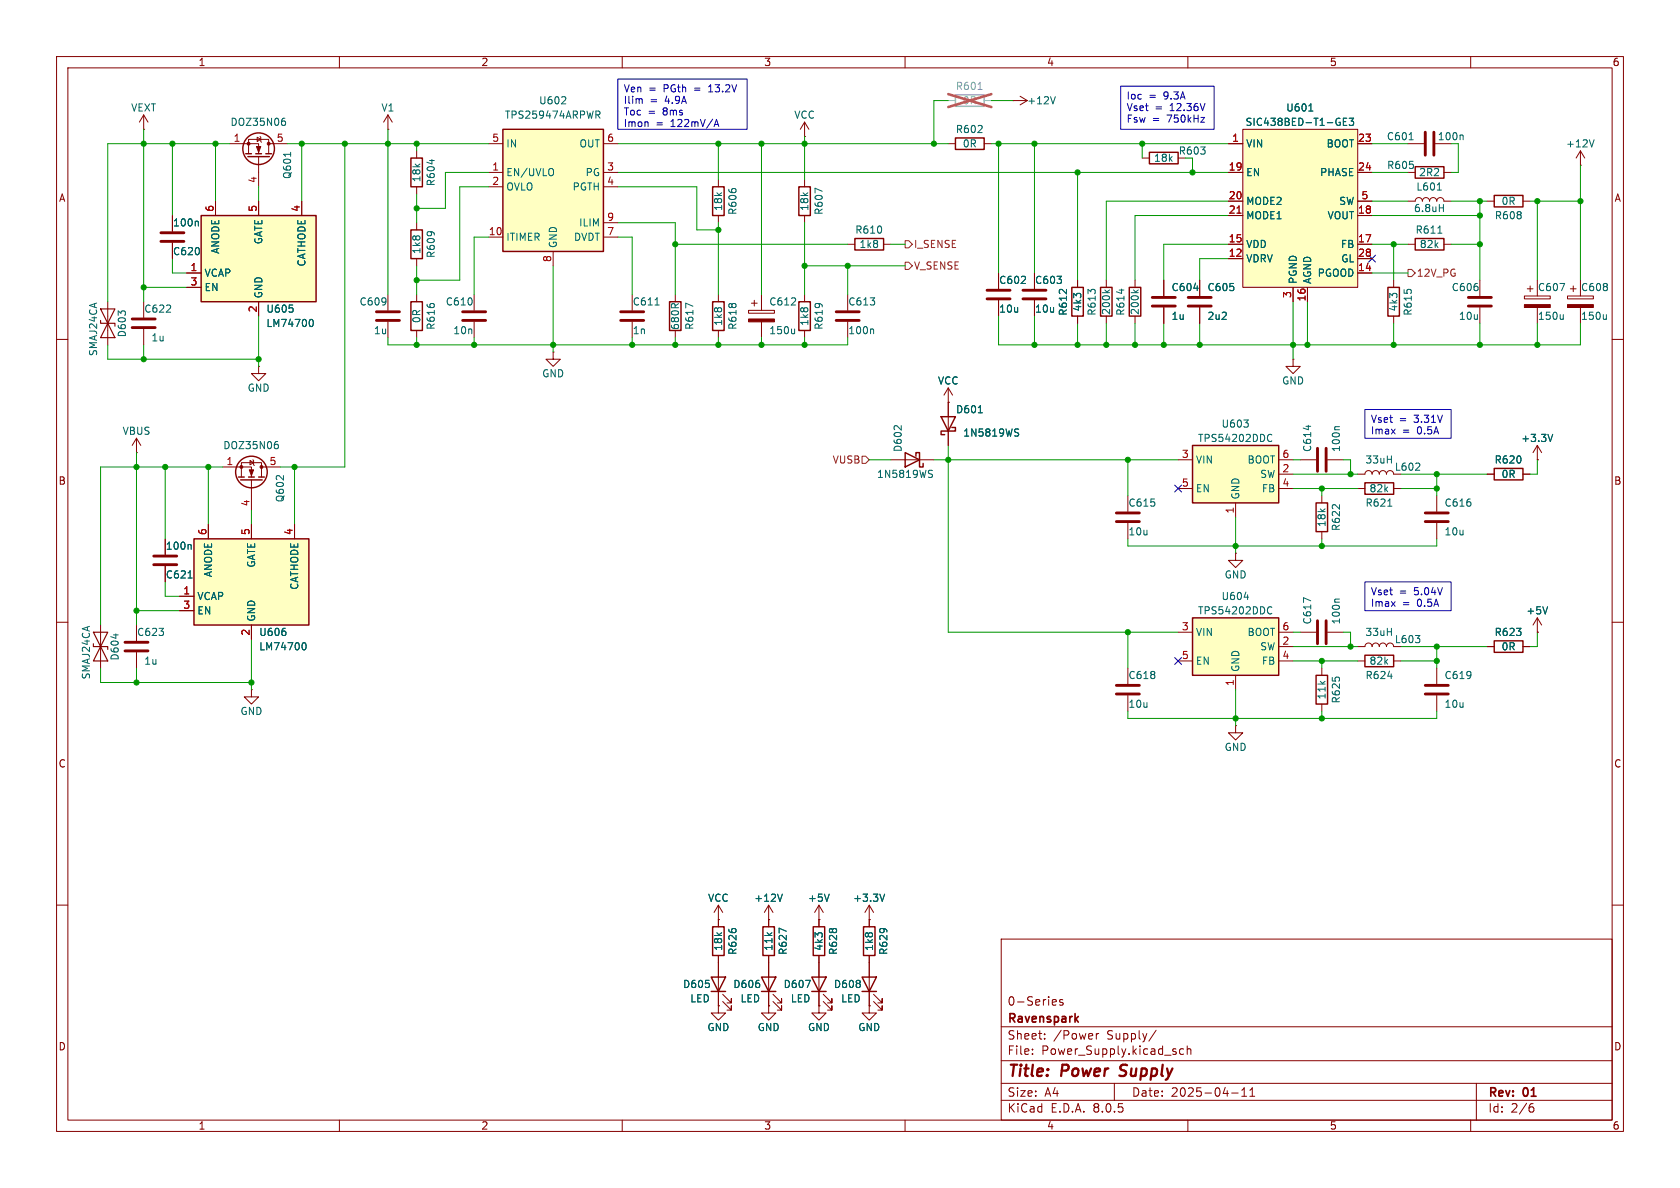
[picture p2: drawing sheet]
<svg xmlns="http://www.w3.org/2000/svg" width="297mm" height="210mm" viewBox="0 0 297 210" stroke-linecap="round" stroke-linejoin="round" font-family="sans-serif">
<g fill="none" stroke="#840000" stroke-width=".18">
<path d="M10 10h277v190h-277zM12 12h273v186h-273zM60 10v2M110 10v2M160 10v2M210 10v2M260 10v2M40.6 25.4h5.1v1.8M43.9 27.2v-2.6h3.6v2.6M45.5 24.3l.6 .3-.6 .4zM45.7 27.7v5.3M46 24.1l.1 .2v.7l.1 .1"/>
<path d="M47.5 25.4h3.3M10 60h2M285 60h2M167.6 71.1h.1M167.6 68.6l-.7 1.3M167.6 68.6v10.1M167.6 68.6l.8 1.3M10 110h2M285 110h2M10 160h2M285 160h2M177 166h108v32h-108z"/>
<path d="M186.2 176.7l.5 .1v.3l-.7 .1M186.7 177.6l-.5 .1M187.9 176.8l-.4-.1-.2 .2 .1 .2 .5 .2v.3h-.6M60 198v2M110 198v2M160 198v2M177 194.5h108M177 191.5h108M177 187.5h108M177 181.5h108M182.5 186.3v.1M182.5 185.5v.1"/>
<path d="M184.7 183.6v.1M184.7 182.8v.1M193.8 182.7v1M194.2 182.7l-.2 .1-.2 .2M197 191.5v3M204.4 182.1l-1.3 2M209.2 185.5l-.4-.1-.3 .3v.4l.2 .2h.5M209.9 185.5l.2-.1 .4 .1v.9M209.9 184.9v1.5M210 198v2M217.7 193.2h1.2M219.5 193.8h.9"/>
<path d="M219.5 192.7l.5-.4v1.5M221 193.8h.8M221 192.7l.4-.4v1.5M260 198v2M261 191.5v6.5M270.6 195.7h.3l.3 .3-.1 .5-.5 .1M271 195.1l-.4 .1"/>
</g>
<path d="M197.9 190.1l.3 .1M198.2 188.4l-.1 .4v.2" fill="none" stroke="#840000" stroke-width=".4"/>
<path d="M190.6 179.7l-.5 .6M190.2 180.1l.4 .6" fill="none" stroke="#840000" stroke-width=".3"/>
<g fill="none" stroke="#840000" stroke-width=".25">
<path d="M43.4 27.2h1M43.8 27.7h3.8M45.2 27.2h1M47 27.2h1M166.4 73.7h2.5l-1.3 2.5zM168.3 75.6h.6v.6h-2.5v.6h.6"/>
<circle cx="45.7" cy="26.3" r="2.79"/>
</g>
<path d="M50 21.4h.2l.3 .2-.1 .4-.4 .2M50.1 20.9h.3M51.4 26.9v.7M173 73h.7M179.6 76.4l.4 .2 .1 .3-.3 .2h-.3M179.6 75.8l.5 .1" fill="none" stroke="#006464" stroke-width=".18"/>
<g fill="#840000" stroke="#840000" stroke-width=".18">
<path d="M45.3 25.9h.8l-.4 1z"/>
<circle cx="43.9" cy="25.4" r=".25"/>
<circle cx="47.5" cy="25.4" r=".25"/>
</g>
<path d="M35.6 38.1h20.3v15.2h-20.3z" fill="#ffffc2"/>
<path d="M35.6 38.1h20.3v15.2h-20.3z" fill="none" stroke="#840000" stroke-width=".25"/>
<path d="M30.5 38.1v2.8M38.1 35.6v2.5M45.7 35.6v2.5M53.3 35.6v2.5M30.5 42.9v2.8M33 48.3h2.6M33 50.8h2.6M45.7 53.3v2.6M199.4 118.1v2.8M199.4 122.9v2.8" fill="none" stroke="#840000" stroke-width=".18"/>
<path d="M34.9 39.1l.2 .2v.6M51.8 54.5v.6M54.8 56.5h.2a.68 .68 0 0 1 .4 .6 .68 .68 0 0 1-.4 .6h-.2" fill="none" stroke="#006464" stroke-width=".18"/>
<path d="M28.4 42.7h4.1M28.4 41.1h4.1M197.4 122.7h4M197.4 121.2h4" fill="none" stroke="#840000" stroke-width=".51"/>
<path d="M210.8 109.2h15.3v10.2h-15.3z" fill="#ffffc2"/>
<path d="M126 33h2v5.1h-2zM141.2 33h2.1v5.1h-2.1zM203.2 26.9h5.1v2.1h-5.1zM250.2 29.5h5.1v2h-5.1zM126 53.3h2v5.1h-2zM141.2 53.3h2.1v5.1h-2.1zM151.1 42.2h5.1v2h-5.1zM210.8 109.2h15.3v10.2h-15.3z" fill="none" stroke="#840000" stroke-width=".25"/>
<g fill="none" stroke="#840000" stroke-width=".18">
<path d="M127 31.8v1.2M127 38.1v1.3M142.2 24.1h.1M142.2 21.6l-.7 1.3M142.2 21.6v2.5M142.2 31.8v1.2M142.2 38.1v1.3M142.2 21.6l.8 1.3M201.9 27.9h1.3M248.9 30.5h1.3M248.9 25.4h2.8M255.3 30.5h1.2"/>
<path d="M19 53.3v7.7M25.4 53.3v2.8M25.4 58.2v2.8M68.6 52.1v2.8M68.6 56.9v2.8M127 52.1v1.2M127 58.4v1.3M132.3 54.9h4.6v.5h-4.6zM132.8 53.6h1.1M133.3 53.1v1M134.6 52.1v2.8M134.6 56.9v2.8"/>
<path d="M142.2 52.1v1.2M142.2 58.4v1.3M149.9 43.2h1.2M149.9 52.1v2.8M149.9 56.9v2.8M156.2 43.2h1.3M24.1 77.5l-.7 1.2M24.1 77.5v2.5M24.1 77.5l.8 1.2M45.7 64.8v1.2h1.3l-1.3 1.3-1.3-1.3h1.3M45.7 64.8h.1M97.8 62.2v1.3h1.3l-1.3 1.3-1.3-1.3h1.3"/>
<path d="M97.8 62.2h.1M228.6 63.5v1.3h1.3l-1.3 1.2-1.3-1.2h1.3M228.6 63.5h.1M24.1 80h.1M199.4 87.6v2.8M199.4 92.5v2.8M218.4 97.8v1.3h1.3l-1.3 1.2-1.2-1.2h1.2M218.4 97.8h.1M208.3 111.8h2.5M208.3 116.8h2.5M218.4 119.4v2.5M226.1 114.3h2.5"/>
<path d="M226.1 111.8h2.5M226.1 116.8h2.5M44.4 121.9v1.3h1.3l-1.3 1.3-1.2-1.3h1.2M44.4 121.9h.1M218.4 128.3v1.2h1.3l-1.3 1.3-1.2-1.3h1.2M218.4 128.3h.1"/>
</g>
<path d="M145.4 33.8l-1.3-.5v.8M249.1 24.7h.7M258.5 23.9l.2 .1v.7M140.5 58.2v.8M140.5 58.9l-.2 .1M154.3 58.2l.1 .1v.7M220 105.6h.7M224.3 107.3h.3l.3 .1M224.9 108.4l-.3 .1h-.3" fill="none" stroke="#006464" stroke-width=".18"/>
<path d="M252 23.4v4M253.5 23.4v4M23.4 57.9h4M23.4 56.4h4M66.5 55.1h4.1M66.5 56.6h4.1M147.8 55.1h4.1M147.8 56.6h4.1M197.4 92.2h4M197.4 90.7h4" fill="none" stroke="#840000" stroke-width=".51"/>
<path d="M17.8 54.6h2.5l-1.3 2.6zM17.8 56.6v.6h2.5v.5M19 57.2l1.3 2.5h-2.5z" fill="none" stroke="#840000" stroke-width=".2"/>
<path d="M168.9 16.8h5.1v2h-5.1z" fill="none" stroke="#a1a1a1" stroke-width=".25"/>
<path d="M167.6 17.8h1.3M174 17.8h1.3" fill="none" stroke="#a1a1a1" stroke-width=".18"/>
<path d="M172.9 15.8h.7" fill="none" stroke="#989898" stroke-width=".18"/>
<path d="M167.6 16.6l7.7 2.3M175.3 16.6l-7.7 2.3" fill="none" stroke="#e65255" stroke-width=".46"/>
<path d="M132.3 56.4h4.6v.5h-4.6z" fill="#840000" stroke="#840000" stroke-width=".18"/>
<path d="M210.8 78.7h15.3v10.2h-15.3z" fill="#ffffc2"/>
<g fill="none" stroke="#840000" stroke-width=".25">
<path d="M168.9 24.4h5.1v2h-5.1zM210.8 78.7h15.3v10.2h-15.3zM42.2 84.3h1M42.5 84.8h3.9M43.9 84.3h1.1M45.7 84.3h1M241.3 115.8h5.1v2.1h-5.1zM126 163.8h2v5.1h-2zM134.9 163.8h2v5.1h-2z"/>
<circle cx="44.4" cy="83.4" r="2.79"/>
</g>
<g fill="none" stroke="#840000" stroke-width=".18">
<path d="M179.1 17.8h.1M179.1 17.8h2.5M180.3 17l1.3 .8M181.6 17.8l-1.3 .7M167.6 25.4h1.3M174 25.4h1.3M182.9 48.3v2.8M182.9 53.1v2.8M39.4 82.6h5v1.7M42.7 84.3v-2.5h3.5v2.5M44.2 81.4l.6 .4-.6 .4zM44.4 84.8v5.4"/>
<path d="M44.7 81.3l.1 .1v.8l.2 .1M46.2 82.6h3.3M208.3 81.3h2.5M208.3 86.4h2.5M218.4 88.9v2.5M226.1 83.8h2.5M226.1 81.3h2.5M226.1 86.4h2.5M17.8 110.5v7.6M24.1 110.5v2.8M24.1 115.3v2.8M229.9 111.8h2.8"/>
<path d="M234.7 111.8h2.8M240 114.3h1.3a.64 .64 0 0 1 .6-.6 .64 .64 0 0 1 .7 .6 .64 .64 0 0 1 .6-.6 .64 .64 0 0 1 .6 .6 .64 .64 0 0 1 .7-.6 .64 .64 0 0 1 .6 .6 .64 .64 0 0 1 .6-.6 .64 .64 0 0 1 .7 .6M240 116.8h1.3M246.4 116.8h1.2M127 177.8v1.3h1.3l-1.3 1.2-1.3-1.2h1.3M127 177.8h.1M127 162.6v1.2M127 168.9v1.3M135.9 162.6v1.2M135.9 168.9v1.3"/>
</g>
<g fill="none" stroke="#006464" stroke-width=".18">
<path d="M186.6 17.1l-.5 1.3M48.7 78.5h.3l.2 .3v.4l-.5 .1M48.9 78h.2M219.9 74.2h.8l-.4 .5M220.6 74.8v.6M224.3 76.8h.3l.3 .1M224.9 77.9l-.3 .1h-.3M20.5 112.1v.7M231.7 106.2l-1.3-.5v.8M236.8 105.9h-.7l-.1 .2M245.3 119.5h.8M250.2 112.3h.8l-.4 .5"/>
<path d="M250.9 112.9v.6M139 164.6l-1.3-.5v.8"/>
</g>
<g fill="#840000" stroke="#840000" stroke-width=".18">
<path d="M44.1 83.1h.7l-.4 1z"/>
<circle cx="42.7" cy="82.5" r=".25"/>
<circle cx="46.2" cy="82.5" r=".25"/>
</g>
<path d="M180.8 52.8h4.1M180.8 51.3h4.1M22.1 115.1h4.1M22.1 113.5h4.1M232.9 109.7v4.1M234.4 109.7v4.1" fill="none" stroke="#840000" stroke-width=".51"/>
<path d="M16.5 111.8h2.5l-1.2 2.5zM16.5 113.8v.5h2.5v.5M17.8 114.3l1.2 2.5h-2.5z" fill="none" stroke="#840000" stroke-width=".2"/>
<path d="M219.7 22.9h20.3v27.9h-20.3z" fill="#ffffc2"/>
<g fill="none" stroke="#840000" stroke-width=".18">
<path d="M217.2 25.4h2.5M217.2 38.1h2.5M217.2 30.5h2.5M217.2 35.6h2.5M219.7 22.9h20.3v27.9h-20.3zM240 25.4h2.6M240 38.1h2.6M240 30.5h2.6M240 35.6h2.6M176.5 48.3v2.8M176.5 53.1v2.8M190.5 49.5v1.3"/>
<path d="M190.5 55.9v1.3M195.6 49.5v1.3M195.6 55.9v1.3M200.7 49.5v1.3M200.7 55.9v1.3M205.7 49.5v2.8M205.7 54.4v2.8M212.1 49.5v2.8M212.1 54.4v2.8M217.2 45.7h2.5M217.2 43.2h2.5M228.6 50.8v2.5"/>
<path d="M231.1 50.8v2.5M240 45.7h2.6M240 48.3h2.6M240 43.2h2.6M233.7 118.1v1.3M254 118.1v2.8M262.9 114.3h1.3M269.2 114.3h1.3M271.8 111.8h.1M271.8 109.2l-.8 1.3M271.8 109.2v2.6M271.8 109.2l.7 1.3"/>
<path d="M233.7 124.5v1.2M254 122.9v2.8M127 162.6h.1M127 160l-.8 1.3M127 160v2.6M127 170.2v7.6M127 160l.8 1.3M127.8 177l1.5 1.6v-.8v.8h-.8M127.8 175.8l1.5 1.5v-.8v.8h-.8M135.9 177.8v1.3h1.3l-1.3 1.2-1.3-1.2h1.3M135.9 177.8h.1M135.9 162.6h.1"/>
<path d="M135.9 160l-.8 1.3M135.9 160v2.6M135.9 170.2v7.6M135.9 160l.8 1.3M136.7 177l1.5 1.6v-.8v.8h-.8M136.7 175.8l1.5 1.5v-.8v.8h-.8"/>
</g>
<path d="M218.7 37.7h.7" fill="none" stroke="#a90000" stroke-width=".18"/>
<path d="M231.4 19.6h.7M237.5 21.5h.4M238.1 20.9h-.6v1.3h.6M238.5 20.9h.8l-.4 .5 .3 .1v.5l-.1 .2-.6-.2M195.3 51.3l.5 .4M196.2 51.3l-.5 .3M198.3 51.1v.8M200.4 51.3l.5 .4M201.2 51.3l-.4 .3M211.1 51h.7M273.6 107.3l-.4 1.2M138.3 158.1l-.4 1.2" fill="none" stroke="#006464" stroke-width=".18"/>
<path d="M189.5 50.8h2v5.1h-2zM194.6 50.8h2v5.1h-2zM199.6 50.8h2.1v5.1h-2.1zM232.7 119.4h2v5.1h-2zM264.2 113.3h5v2h-5zM125.7 172.7h2.6l-1.3 2.6zM125.7 175.3h2.6M134.6 172.7h2.6l-1.3 2.6zM134.6 175.3h2.6" fill="none" stroke="#840000" stroke-width=".25"/>
<path d="M174.5 52.8h4.1M174.5 51.3h4.1M203.7 54.1h4.1M203.7 52.6h4.1M210.1 54.1h4M210.1 52.6h4M252 122.7h4M252 121.2h4" fill="none" stroke="#840000" stroke-width=".51"/>
<path d="M34.3 95.3h20.3v15.2h-20.3z" fill="#ffffc2"/>
<g fill="none" stroke="#840000" stroke-width=".25">
<path d="M72.6 27.9h2.1v5.1h-2.1zM264.2 34.5h5v2.1h-5zM72.6 40.6h2.1v5.1h-2.1zM72.6 53.3h2.1v5.1h-2.1zM118.4 53.3h2v5.1h-2zM250.2 42.2h5.1v2h-5.1zM34.3 95.3h20.3v15.2h-20.3zM160 80l2.6 1.3-2.6 1.3zM161.9 80.6v-.6h.7v2.6h.6v-.7M232.7 88.9h2v5.1h-2zM241.3 85.3h5.1v2.1h-5.1zM264.2 82.8h5v2h-5z"/>
<path d="M143.5 172.7h2.5l-1.2 2.6zM143.5 175.3h2.5M143.8 163.8h2v5.1h-2zM152.4 172.7h2.5l-1.2 2.6zM152.4 175.3h2.5M152.7 163.8h2v5.1h-2z"/>
</g>
<g fill="none" stroke="#840000" stroke-width=".18">
<path d="M68.6 22.9h.1M68.6 20.3l-.8 1.3M68.6 20.3v2.6M68.6 20.3l.7 1.3M73.7 26.7v1.2M73.7 33v1.3M73.7 39.4v1.2M248.9 35.6h1.3a.64 .64 0 0 1 .6-.7 .64 .64 0 0 1 .7 .7 .64 .64 0 0 1 .6-.7 .64 .64 0 0 1 .6 .7 .64 .64 0 0 1 .7-.7 .64 .64 0 0 1 .6 .7 .64 .64 0 0 1 .6-.7 .64 .64 0 0 1 .7 .7h1.2M262.9 35.6h1.3M269.2 35.6h1.3M279.4 29.2h.1M279.4 26.7v2.5"/>
<path d="M279.4 26.7l-.8 1.2M279.4 26.7l.8 1.2M73.7 45.7v1.3M73.7 52.1v1.2M73.7 58.4v1.3M83.8 52.1v2.8M83.8 56.9v2.8M111.8 52.1v2.8M111.8 56.9v2.8M119.4 52.1v1.2M119.4 58.4v1.3M248.9 43.2h1.3"/>
<path d="M255.3 43.2h1.2M261.6 49.5v2.8M261.6 54.4v2.8M269.5 52.3h4.6v.5h-4.6zM270 51.1h1M270.5 50.5v1.1M271.8 49.5v2.8M271.8 54.4v2.8M277.1 52.3h4.6v.5h-4.6zM277.6 51.1h1M278.1 50.5v1.1M279.4 49.5v2.8"/>
<path d="M279.4 54.4v2.8M271.8 78.7v2.6M271.8 78.7l-.8 1.3M271.8 78.7l.7 1.3M29.2 95.3v2.7M36.8 92.7v2.6M44.4 92.7v2.6M52.1 92.7v2.6M157.5 81.3h7.6M229.9 81.3h2.8M233.7 87.6v1.3M233.7 94v1.3"/>
<path d="M234.7 81.3h2.8M240 83.8h1.3a.64 .64 0 0 1 .6-.6 .64 .64 0 0 1 .7 .6 .64 .64 0 0 1 .6-.6 .64 .64 0 0 1 .6 .6 .64 .64 0 0 1 .7-.6 .64 .64 0 0 1 .6 .6 .64 .64 0 0 1 .6-.6 .64 .64 0 0 1 .7 .6M240 86.4h1.3M246.4 86.4h1.2M254 87.6v2.8M254 92.5v2.8M262.9 83.8h1.3M269.2 83.8h1.3M271.8 81.3h.1M29.2 100.1v2.8M31.7 105.4h2.6M31.7 108h2.6"/>
<path d="M44.4 110.5v2.5M144.8 177.8v1.3h1.2l-1.2 1.2-1.3-1.2h1.3M144.8 177.8h.1M144.8 162.6h.1M144.8 160v3.8M144.8 168.9v8.9M144.8 160l-.8 1.3M144.8 160l.7 1.3M145.5 177l1.6 1.6v-.8v.8h-.8M145.5 175.8l1.6 1.5v-.8v.8h-.8M153.7 162.6h.1M153.7 177.8v1.3h1.2l-1.2 1.2-1.3-1.2h1.3"/>
<path d="M153.7 177.8h.1M153.7 160v3.8M153.7 168.9v8.9M153.7 160l-.8 1.3M153.7 160l.7 1.3M154.4 177l1.6 1.6v-.8v.8h-.8M154.4 175.8l1.6 1.5v-.8v.8h-.8"/>
</g>
<g fill="none" stroke="#006464" stroke-width=".18">
<path d="M76.4 28.2v.8M254.1 33.6h.7M254.5 36.7h.7M255.2 36.1v1.3M281.8 24.7l-.4 1.3M115.8 53.9h.7M122.5 54.1l-1.3-.5v.8M254.2 41.2h.7M275.8 50.1h.8l-.5 1.3M276.4 55.6v.9M276.4 56.3l-.2 .2M284 55.6v.9"/>
<path d="M284 56.3l-.2 .2M231.3 75.2v.8M236.8 75.4h-.7l-.1 .2M274.5 76.8l-.4 1.2M33.6 96.3l.2 .1v.7M164.4 83.1l.4 .1M164.4 83.7l.3 .2 .1 .3-.2 .2h-.3M245.3 89.5h.8M250.2 83.1h.8M250.9 82v.4M33.3 102.2h.7M50.5 111.7v.5"/>
<path d="M53.6 113.7l.1-.1a.68 .68 0 0 1 .4 .6 .68 .68 0 0 1-.4 .7l-.1-.1M146.6 158.1l-.4 1.2M156.4 158.1l-.4 1.2M142.4 173.3h.9l-.6 1.3"/>
</g>
<path d="M81.8 55.1h4.1M81.8 56.6h4.1M109.7 55.1h4.1M109.7 56.6h4.1M259.6 54.1h4.1M259.6 52.6h4.1M232.9 79.2v4.1M234.4 79.2v4.1M27.2 99.8h4M27.2 98.3h4M252 92.2h4M252 90.7h4" fill="none" stroke="#840000" stroke-width=".51"/>
<g fill="#840000" stroke="#840000" stroke-width=".18">
<path d="M269.5 53.8h4.6v.6h-4.6z"/>
<path d="M277.1 53.8h4.6v.6h-4.6z"/>
</g>
<path d="M88.9 22.9h17.8v21.6h-17.8z" fill="#ffffc2"/>
<path d="M88.9 22.9h17.8v21.6h-17.8zM245.4 50.8h2v5.1h-2z" fill="none" stroke="#840000" stroke-width=".25"/>
<g fill="none" stroke="#840000" stroke-width=".18">
<path d="M25.4 22.9h.1M25.4 20.3l-.8 1.3M25.4 20.3v2.6M25.4 20.3l.8 1.3M30.5 38.1v2.8M38.1 35.6v2.5M45.7 35.6v2.5M53.3 35.6v2.5M86.4 30.5h2.5M86.4 33h2.5M86.4 25.4h2.5M106.7 30.5h2.5"/>
<path d="M106.7 33h2.5M106.7 25.4h2.5M106.7 39.4h2.5M217.2 30.5h2.5M217.2 25.4h2.5M217.2 38.1h2.5M217.2 35.6h2.5M240 30.5h2.6M240 25.4h2.6M240 38.1h2.6M240 35.6h2.6M30.5 42.9v2.8"/>
<path d="M33 48.3h2.6M33 50.8h2.6M45.7 53.3v2.6M86.4 41.9h2.5M97.8 44.5v2.5M106.7 41.9h2.5M176.5 48.3v2.8M176.5 53.1v2.8M182.9 48.3v2.8M182.9 53.1v2.8M190.5 49.5v1.3M190.5 55.9v1.3"/>
<path d="M205.7 49.5v2.8M205.7 54.4v2.8M212.1 49.5v2.8M212.1 54.4v2.8M217.2 45.7h2.5M217.2 43.2h2.5M228.6 50.8v2.5M231.1 50.8v2.5M240 45.7h2.6M240 48.3h2.6M240 43.2h2.6M246.4 49.5v1.3"/>
<path d="M246.4 55.9v1.3M167.6 71.1h.1M167.6 71.1v2.6M167.6 76.2v2.5M29.2 95.3v2.7M36.8 92.7v2.6M44.4 92.7v2.6M52.1 92.7v2.6M262.9 83.8h1.3M269.2 83.8h1.3M271.8 81.3h.1M29.2 100.1v2.8"/>
<path d="M31.7 105.4h2.6M31.7 108h2.6M44.4 110.5v2.5M262.9 114.3h1.3M269.2 114.3h1.3M271.8 111.8h.1M127 177.8h.1M127 162.6h.1M127 162.6v1.2M127 168.9v3.8M127 175.3v2.5M135.9 177.8h.1"/>
<path d="M135.9 162.6h.1M135.9 162.6v1.2M135.9 168.9v3.8M135.9 175.3v2.5M144.8 177.8h.1M144.8 162.6h.1M144.8 162.6v1.2M144.8 168.9v3.8M144.8 175.3v2.5M153.7 162.6h.1M153.7 177.8h.1M153.7 162.6v1.2"/>
<path d="M153.7 168.9v3.8M153.7 175.3v2.5"/>
</g>
<g fill="none" stroke="#006464" stroke-width=".18">
<path d="M99.2 18.4h.8M100 17.2v.4M105.3 19.6h.5l.3 .3-.1 .3-.7 .1M231.4 19.6h.7M34.9 39.1l.2 .2v.6M97.7 29.9a.9 .9 0 0 1 0 1.1M105.7 20.3l.4 .6M237.5 21.5h.4M238.1 20.9h-.6v1.3h.6M238.5 20.9h.8l-.4 .5 .3 .1v.5l-.1 .2-.6-.2M51.8 54.5v.6M54.8 56.5h.2a.68 .68 0 0 1 .4 .6 .68 .68 0 0 1-.4 .6h-.2"/>
<path d="M211.1 51h.7M173 73h.7M179.6 76.4l.4 .2 .1 .3-.3 .2h-.3M179.6 75.8l.5 .1M274.5 76.8l-.4 1.2M33.6 96.3l.2 .1v.7M33.3 102.2h.7M50.5 111.7v.5M53.6 113.7l.1-.1a.68 .68 0 0 1 .4 .6 .68 .68 0 0 1-.4 .7l-.1-.1M273.6 107.3l-.4 1.2M138.3 158.1l-.4 1.2M146.6 158.1l-.4 1.2"/>
<path d="M156.4 158.1l-.4 1.2M139 164.6l-1.3-.5v.8M142.4 173.3h.9l-.6 1.3"/>
</g>
<path d="M160 42.5h.7l.6 .7-.6 .6h-.7zM160 46.4h.7l.6 .6-.6 .6h-.7zM248.9 47.6h.7l.6 .7-.6 .6h-.7zM152.4 80.6h.6l.7 .7-.7 .6h-.6z" fill="none" stroke="#725600" stroke-width=".18"/>
<path d="M109.2 14h22.9v8.9h-22.9zM113.4 17.4l.1 .2v.7M125.3 16.2h.7M125.4 15.3h-.1M198.1 15.2h16.5v7.7h-16.5zM126.2 22.4l.5-1.3 .4 1.3M126.4 22h.6M241.3 72.4h15.2v5.1h-15.2zM241.3 102.9h15.2v5.1h-15.2z" fill="none" stroke="#0000c2" stroke-width=".18"/>
<g fill="none" stroke="#009600" stroke-width=".18">
<path d="M167.6 17.8h-2.5v7.6M175.3 17.8h3.8M25.4 22.9v30.4M30.5 25.4v12.7M38.1 25.4v10.2M40.6 25.4h-21.6v27.9M45.7 33v2.6M50.8 25.4h35.6M53.3 25.4v10.2M61 25.4v57.2h-11.5M68.6 22.9v29.2M73.7 25.4v1.3"/>
<path d="M73.7 34.3v5.1M86.4 30.5h-7.7v6.3h-5M86.4 33h-5.1v16.5h-7.6M109.2 30.5h108M109.2 25.4h58.4M109.2 39.4h10.2v12.7M109.2 33h14v7.6h3.8M127 25.4v6.4M127 39.4v12.7M134.6 25.4v26.7M142.2 24.1v7.7M142.2 39.4v12.7"/>
<path d="M175.3 25.4h41.9M176.5 25.4v22.9M182.9 25.4v22.9M190.5 30.5v19M201.9 25.4v2.5M210.8 27.9v2.6M217.2 35.6h-21.6v13.9M217.2 38.1h-16.5v11.4M242.6 30.5h6.3M242.6 35.6h6.3M242.6 25.4h6.3M242.6 38.1h19"/>
<path d="M256.5 35.6h6.4M257.8 25.4v5.1h-1.3M261.6 35.6v13.9M270.5 35.6h8.9M271.8 35.6v13.9M279.4 29.2v20.3M25.4 50.8h7.6M30.5 45.7v2.6h2.5M45.7 55.9v8.9M68.6 59.7v1.3h81.3v-1.3M73.7 47v5.1M73.7 59.7v1.3"/>
<path d="M83.8 59.7v1.3M86.4 41.9h-2.6v10.2M97.8 47v15.2M109.2 41.9h2.6v10.2M111.8 59.7v1.3M119.4 43.2h30.5M119.4 59.7v1.3M127 59.7v1.3M134.6 59.7v1.3M142.2 59.7v1.3M142.2 47h17.8M149.9 47v5.1"/>
<path d="M157.5 43.2h2.5M176.5 55.9v5.1h102.9v-3.8M182.9 55.9v5.1M190.5 57.2v3.8M195.6 57.2v3.8M200.7 57.2v3.8M205.7 57.2v3.8M212.1 57.2v3.8M217.2 43.2h-11.5v6.3M217.2 45.7h-5.1v3.8M228.6 53.3v10.2M231.1 53.3v7.7"/>
<path d="M242.6 43.2h6.3M242.6 48.3h6.3M246.4 43.2v6.3M246.4 57.2v3.8M256.5 43.2h5.1M261.6 57.2v3.8M271.8 57.2v3.8M19 61v2.5h26.7M25.4 61v2.5M167.6 78.7v33.1h40.7M24.1 80v30.5M29.2 82.6v12.7"/>
<path d="M36.8 82.6v10.1M39.4 82.6h-21.6v27.9M44.4 90.2v2.5M52.1 82.6v10.1M153.7 81.3h3.8M165.1 81.3h43.2M199.4 81.3v6.3M199.4 95.3v1.2h54.6v-1.2M218.4 91.4v6.4M228.6 81.3h1.3M228.6 86.4h11.4M228.6 83.8h11.4"/>
<path d="M233.7 86.4v1.2M233.7 95.3v1.2M237.5 81.3h1.3v2.5M247.6 86.4h6.4M247.6 83.8h15.3M254 83.8v3.8M271.8 81.3v2.5h-1.3M17.8 118.1v2.6h26.6M24.1 118.1v2.6M24.1 108h7.6M29.2 102.9v2.5h2.5M44.4 113v8.9"/>
<path d="M199.4 111.8v6.3M228.6 111.8h1.3M228.6 116.8h11.4M228.6 114.3h11.4M233.7 116.8v1.3M237.5 111.8h1.3v2.5M247.6 116.8h6.4M247.6 114.3h15.3M254 114.3v3.8M271.8 111.8v2.5h-1.3M199.4 125.7v1.3h54.6v-1.3M218.4 121.9v6.4"/>
<path d="M233.7 125.7v1.3"/>
</g>
<path d="M242 45.1l1.2 1.2M243.2 45.1l-1.2 1.2M207.7 85.8l1.2 1.2M208.9 85.8l-1.2 1.2M207.7 116.2l1.2 1.2M208.9 116.2l-1.2 1.2" fill="none" stroke="#000084" stroke-width=".18"/>
<path d="M218.7 37.7h.7" fill="none" stroke="#a90000" stroke-width=".18"/>
<g fill="#009600" stroke="#009600" stroke-width=".18">
<circle cx="199.4" cy="81.3" r=".46"/>
<circle cx="218.4" cy="96.5" r=".46"/>
<circle cx="199.4" cy="111.8" r=".46"/>
<circle cx="228.6" cy="61" r=".46"/>
<circle cx="218.4" cy="127" r=".46"/>
<circle cx="212.1" cy="61" r=".46"/>
<circle cx="238.8" cy="114.3" r=".46"/>
<circle cx="233.7" cy="127" r=".46"/>
<circle cx="233.7" cy="116.8" r=".46"/>
<circle cx="254" cy="116.8" r=".46"/>
<circle cx="254" cy="114.3" r=".46"/>
<circle cx="233.7" cy="96.5" r=".46"/>
<circle cx="261.6" cy="61" r=".46"/>
<circle cx="261.6" cy="43.2" r=".46"/>
<circle cx="261.6" cy="35.6" r=".46"/>
<circle cx="261.6" cy="38.1" r=".46"/>
<circle cx="271.8" cy="35.6" r=".46"/>
<circle cx="271.8" cy="61" r=".46"/>
<circle cx="279.4" cy="35.6" r=".46"/>
<circle cx="167.6" cy="81.3" r=".46"/>
<circle cx="205.7" cy="61" r=".46"/>
<circle cx="200.7" cy="61" r=".46"/>
<circle cx="195.6" cy="61" r=".46"/>
<circle cx="190.5" cy="61" r=".46"/>
<circle cx="182.9" cy="61" r=".46"/>
<circle cx="210.8" cy="30.5" r=".46"/>
<circle cx="190.5" cy="30.5" r=".46"/>
<circle cx="182.9" cy="25.4" r=".46"/>
<circle cx="176.5" cy="25.4" r=".46"/>
<circle cx="165.1" cy="25.4" r=".46"/>
<circle cx="201.9" cy="25.4" r=".46"/>
<circle cx="254" cy="86.4" r=".46"/>
<circle cx="233.7" cy="86.4" r=".46"/>
<circle cx="254" cy="83.8" r=".46"/>
<circle cx="238.8" cy="83.8" r=".46"/>
<circle cx="246.4" cy="61" r=".46"/>
<circle cx="231.1" cy="61" r=".46"/>
<circle cx="246.4" cy="43.2" r=".46"/>
<circle cx="53.3" cy="25.4" r=".46"/>
<circle cx="73.7" cy="25.4" r=".46"/>
<circle cx="73.7" cy="36.8" r=".46"/>
<circle cx="61" cy="25.4" r=".46"/>
<circle cx="68.6" cy="25.4" r=".46"/>
<circle cx="127" cy="61" r=".46"/>
<circle cx="134.6" cy="61" r=".46"/>
<circle cx="142.2" cy="25.4" r=".46"/>
<circle cx="149.9" cy="47" r=".46"/>
<circle cx="142.2" cy="47" r=".46"/>
<circle cx="134.6" cy="25.4" r=".46"/>
<circle cx="142.2" cy="61" r=".46"/>
<circle cx="24.1" cy="82.6" r=".46"/>
<circle cx="36.8" cy="82.6" r=".46"/>
<circle cx="29.2" cy="82.6" r=".46"/>
<circle cx="44.4" cy="120.7" r=".46"/>
<circle cx="52.1" cy="82.6" r=".46"/>
<circle cx="24.1" cy="120.7" r=".46"/>
<circle cx="24.1" cy="108" r=".46"/>
<circle cx="119.4" cy="43.2" r=".46"/>
<circle cx="127" cy="25.4" r=".46"/>
<circle cx="119.4" cy="61" r=".46"/>
<circle cx="127" cy="40.6" r=".46"/>
<circle cx="111.8" cy="61" r=".46"/>
<circle cx="73.7" cy="49.5" r=".46"/>
<circle cx="97.8" cy="61" r=".46"/>
<circle cx="73.7" cy="61" r=".46"/>
<circle cx="83.8" cy="61" r=".46"/>
<circle cx="25.4" cy="25.4" r=".46"/>
<circle cx="30.5" cy="25.4" r=".46"/>
<circle cx="38.1" cy="25.4" r=".46"/>
<circle cx="45.7" cy="63.5" r=".46"/>
<circle cx="25.4" cy="63.5" r=".46"/>
<circle cx="25.4" cy="50.8" r=".46"/>
</g>
<g font-size="2.8" fill="#840000">
<text x="178" y="190.9">Title:</text>
<text x="187.7" y="190.9">Power</text>
<text x="198.8" y="190.9">Supply</text>
</g>
<g font-size="2.1" fill="#840000">
<text x="178" y="178">0-Series</text>
<text x="178" y="184">Sheet:</text>
<text x="178" y="181.2">Ravenspark</text>
<text x="186.2" y="184">/Power</text>
<text x="195.7" y="184">Supply/</text>
<text x="178" y="186.7">File:</text>
<text x="184.1" y="186.7">Power_Supply.kicad_sch</text>
<text x="178" y="196.9">KiCad</text>
<text x="178" y="194.1">Size:</text>
<text x="184.7" y="194.1">A4</text>
<text x="185.7" y="196.9">E.D.A.</text>
<text x="193.3" y="196.9">8.0.5</text>
<text x="200" y="194.1">Date:</text>
<text x="207" y="194.1">2025-04-11</text>
<text x="263" y="194.3">Rev:</text>
<text x="263" y="196.9">Id:</text>
<text x="267.1" y="196.9">2/6</text>
<text x="269.4" y="194.3">01</text>
</g>
<g font-size="1.8" fill="#840000">
<text x="35" y="11.9">1</text>
<text x="85" y="11.9">2</text>
<text x="135" y="11.9">3</text>
<text x="185" y="11.9">4</text>
<text x="235" y="11.9">5</text>
<text x="285" y="11.9">6</text>
<text x="10.3" y="35.9">A</text>
<text x="285.3" y="35.9">A</text>
<text x="10.3" y="85.9">B</text>
<text x="285.3" y="85.9">B</text>
<text x="10.3" y="135.9">C</text>
<text x="285.3" y="135.9">C</text>
<text x="10.3" y="185.9">D</text>
<text x="285.3" y="185.9">D</text>
<text x="35" y="199.9">1</text>
<text x="85" y="199.9">2</text>
<text x="135" y="199.9">3</text>
<text x="185" y="199.9">4</text>
<text x="235" y="199.9">5</text>
<text x="285" y="199.9">6</text>
</g>
<g font-size="1.8" fill="#0000c2">
<text x="110.2" y="16.6">Ven</text>
<text x="114.7" y="16.6">=</text>
<text x="117.4" y="16.6">PGth</text>
<text x="123" y="16.6">=</text>
<text x="125.7" y="16.6">13.2V</text>
<text x="199.1" y="17.9">Ioc</text>
<text x="203.1" y="17.9">=</text>
<text x="205.8" y="17.9">9.3A</text>
<text x="110.2" y="18.7">Ilim</text>
<text x="110.2" y="20.7">Toc</text>
<text x="110.2" y="22.8">Imon</text>
<text x="114.5" y="20.7">=</text>
<text x="114.9" y="18.7">=</text>
<text x="115.9" y="22.8">=</text>
<text x="117.3" y="20.7">8ms</text>
<text x="117.7" y="18.7">4.9A</text>
<text x="118.7" y="22.8">122mV/A</text>
<text x="199.1" y="20">Vset</text>
<text x="199.1" y="22">Fsw</text>
<text x="203.7" y="22">=</text>
<text x="204.2" y="20">=</text>
<text x="206.4" y="22">750kHz</text>
<text x="206.9" y="20">12.36V</text>
<text x="242.3" y="75.1">Vset</text>
<text x="242.3" y="77.1">Imax</text>
<text x="247.4" y="75.1">=</text>
<text x="247.9" y="77.1">=</text>
<text x="250.1" y="75.1">3.31V</text>
<text x="250.6" y="77.1">0.5A</text>
<text x="242.3" y="105.5">Vset</text>
<text x="242.3" y="107.6">Imax</text>
<text x="247.4" y="105.5">=</text>
<text x="247.9" y="107.6">=</text>
<text x="250.1" y="105.5">5.04V</text>
<text x="250.6" y="107.6">0.5A</text>
</g>
<g font-size="1.8" fill="#989898">
<text x="168.9" y="16.1">R601</text>
<text x="170.1" y="18.6">0R</text>
</g>
<g font-size="1.8" fill="#006464">
<text x="23.1" y="19.9">VEXT</text>
<text x="40.6" y="22.5">DOZ35N06</text>
<text x="67.3" y="19.9">V1</text>
<text x="89.2" y="21.2">TPS259474ARPWR</text>
<text x="95.2" y="18.6">U602</text>
<text x="140.3" y="21.2">VCC</text>
<text x="168.9" y="23.7">R602</text>
<text x="181.5" y="18.6">+12V</text>
<text x="220.1" y="22.5">SIC438BED-T1-GE3</text>
<text x="227.3" y="19.9">U601</text>
<text x="89.4" y="26.3">IN</text>
<text x="102.3" y="26.3">OUT</text>
<text x="170.1" y="26.3">0R</text>
<text x="203.9" y="28.8">18k</text>
<text x="220.2" y="26.3">VIN</text>
<text x="234.4" y="26.3">BOOT</text>
<text x="245.1" y="25">C601</text>
<text x="276.8" y="26.3">+12V</text>
<text x="51.7" y="31.7" transform="rotate(-90 51.7 31.7)">Q601</text>
<text x="74.5" y="32.3" transform="rotate(-90 74.5 32.3)">18k</text>
<text x="77.1" y="33" transform="rotate(-90 77.1 33)">R604</text>
<text x="89.4" y="31.3">EN/UVLO</text>
<text x="89.4" y="33.9">OVLO</text>
<text x="101.1" y="33.9">PGTH</text>
<text x="103.4" y="31.3">PG</text>
<text x="220.2" y="31.3">EN</text>
<text x="233.3" y="31.3">PHASE</text>
<text x="245.1" y="30.1">R605</text>
<text x="250.3" y="33.9">L601</text>
<text x="250.8" y="31.3">2R2</text>
<text x="30.5" y="40.2">100n</text>
<text x="102.3" y="40.2">ILIM</text>
<text x="127.9" y="37.4" transform="rotate(-90 127.9 37.4)">18k</text>
<text x="130.4" y="38.1" transform="rotate(-90 130.4 38.1)">R606</text>
<text x="143.1" y="37.4" transform="rotate(-90 143.1 37.4)">18k</text>
<text x="145.6" y="38.1" transform="rotate(-90 145.6 38.1)">R607</text>
<text x="151.1" y="41.5">R610</text>
<text x="220.2" y="36.4">MODE2</text>
<text x="220.2" y="39">MODE1</text>
<text x="234.6" y="39">VOUT</text>
<text x="236.7" y="36.4">SW</text>
<text x="249.9" y="37.7">6.8uH</text>
<text x="250.2" y="41.5">R611</text>
<text x="264.2" y="39">R608</text>
<text x="265.4" y="36.4">0R</text>
<text x="30.5" y="45.3">C620</text>
<text x="39" y="45" transform="rotate(-90 39 45)">ANODE</text>
<text x="46.6" y="43.3" transform="rotate(-90 46.6 43.3)">GATE</text>
<text x="54.2" y="47.2" transform="rotate(-90 54.2 47.2)">CATHODE</text>
<text x="74.5" y="45" transform="rotate(-90 74.5 45)">1k8</text>
<text x="77.1" y="45.7" transform="rotate(-90 77.1 45.7)">R609</text>
<text x="89.4" y="42.8">ITIMER</text>
<text x="98.7" y="43.9" transform="rotate(-90 98.7 43.9)">GND</text>
<text x="101.4" y="42.8">DVDT</text>
<text x="151.8" y="44">1k8</text>
<text x="220.2" y="46.6">VDRV</text>
<text x="220.2" y="44">VDD</text>
<text x="237" y="44">FB</text>
<text x="237" y="46.6">GL</text>
<text x="250.9" y="44">82k</text>
<text x="36.1" y="49.1">VCAP</text>
<text x="36.1" y="51.7">EN</text>
<text x="46.6" y="52.8" transform="rotate(-90 46.6 52.8)">GND</text>
<text x="176.5" y="50.4">C602</text>
<text x="182.9" y="50.4">C603</text>
<text x="207" y="51.7">C604</text>
<text x="213.4" y="51.7">C605</text>
<text x="229.5" y="50.3" transform="rotate(-90 229.5 50.3)">PGND</text>
<text x="232" y="50.3" transform="rotate(-90 232 50.3)">AGND</text>
<text x="232.8" y="49.1">PGOOD</text>
<text x="256.6" y="51.7">C606</text>
<text x="271.8" y="51.7">C607</text>
<text x="279.4" y="51.7">C608</text>
<text x="22.5" y="59.7" transform="rotate(-90 22.5 59.7)">D603</text>
<text x="25.4" y="55.5">C622</text>
<text x="47" y="55.5">U605</text>
<text x="47" y="58">LM74700</text>
<text x="63.5" y="54.2">C609</text>
<text x="66" y="59.3">1u</text>
<text x="74.5" y="57.2" transform="rotate(-90 74.5 57.2)">0R</text>
<text x="77.1" y="58.4" transform="rotate(-90 77.1 58.4)">R616</text>
<text x="78.7" y="54.2">C610</text>
<text x="80" y="59.3">10n</text>
<text x="111.8" y="54.2">C611</text>
<text x="111.8" y="59.3">1n</text>
<text x="120.2" y="58.4" transform="rotate(-90 120.2 58.4)">680R</text>
<text x="122.8" y="58.4" transform="rotate(-90 122.8 58.4)">R617</text>
<text x="127.9" y="57.7" transform="rotate(-90 127.9 57.7)">1k8</text>
<text x="130.4" y="58.4" transform="rotate(-90 130.4 58.4)">R618</text>
<text x="135.9" y="54.2">C612</text>
<text x="135.9" y="59.3">150u</text>
<text x="143.1" y="57.7" transform="rotate(-90 143.1 57.7)">1k8</text>
<text x="145.6" y="58.4" transform="rotate(-90 145.6 58.4)">R619</text>
<text x="149.9" y="54.2">C613</text>
<text x="149.9" y="59.3">100n</text>
<text x="176.5" y="55.5">10u</text>
<text x="182.9" y="55.5">10u</text>
<text x="188.8" y="55.9" transform="rotate(-90 188.8 55.9)">R612</text>
<text x="191.4" y="55.2" transform="rotate(-90 191.4 55.2)">4k3</text>
<text x="193.9" y="55.9" transform="rotate(-90 193.9 55.9)">R613</text>
<text x="196.4" y="55.8" transform="rotate(-90 196.4 55.8)">200k</text>
<text x="199" y="55.9" transform="rotate(-90 199 55.9)">R614</text>
<text x="201.5" y="55.8" transform="rotate(-90 201.5 55.8)">200k</text>
<text x="207" y="56.7">1u</text>
<text x="213.4" y="56.7">2u2</text>
<text x="247.2" y="55.2" transform="rotate(-90 247.2 55.2)">4k3</text>
<text x="249.8" y="55.9" transform="rotate(-90 249.8 55.9)">R615</text>
<text x="257.8" y="56.7">10u</text>
<text x="271.8" y="56.7">150u</text>
<text x="279.4" y="56.7">150u</text>
<text x="17.4" y="63" transform="rotate(-90 17.4 63)">SMAJ24CA</text>
<text x="26.7" y="60.6">1u</text>
<text x="43.7" y="69.4">GND</text>
<text x="95.8" y="66.9">GND</text>
<text x="165.7" y="68.2">VCC</text>
<text x="226.6" y="68.2">GND</text>
<text x="21.6" y="77.1">VBUS</text>
<text x="168.9" y="73.3">D601</text>
<text x="170.2" y="77.4">1N5819WS</text>
<text x="215.9" y="75.8">U603</text>
<text x="39.4" y="79.6">DOZ35N06</text>
<text x="159.6" y="80" transform="rotate(-90 159.6 80)">D602</text>
<text x="211.3" y="82.1">VIN</text>
<text x="211.7" y="78.3">TPS54202DDC</text>
<text x="220.5" y="82.1">BOOT</text>
<text x="232" y="80" transform="rotate(-90 232 80)">C614</text>
<text x="237.1" y="80" transform="rotate(-90 237.1 80)">100n</text>
<text x="241.3" y="82.1">33uH</text>
<text x="246.5" y="83.4">L602</text>
<text x="264.1" y="82.1">R620</text>
<text x="268.8" y="78.3">+3.3V</text>
<text x="50.4" y="88.9" transform="rotate(-90 50.4 88.9)">Q602</text>
<text x="154.9" y="84.7">1N5819WS</text>
<text x="199.4" y="89.8">C615</text>
<text x="211.3" y="87.2">EN</text>
<text x="219.3" y="88.4" transform="rotate(-90 219.3 88.4)">GND</text>
<text x="222.7" y="84.7">SW</text>
<text x="223" y="87.2">FB</text>
<text x="241.3" y="89.8">R621</text>
<text x="242" y="87.2">82k</text>
<text x="255.3" y="89.8">C616</text>
<text x="265.4" y="84.7">0R</text>
<text x="199.4" y="94.8">10u</text>
<text x="234.5" y="93.3" transform="rotate(-90 234.5 93.3)">18k</text>
<text x="237.1" y="94" transform="rotate(-90 237.1 94)">R622</text>
<text x="255.3" y="94.8">10u</text>
<text x="29.2" y="97.4">100n</text>
<text x="45.3" y="100.4" transform="rotate(-90 45.3 100.4)">GATE</text>
<text x="29.2" y="102.5">C621</text>
<text x="34.8" y="106.3">VCAP</text>
<text x="37.7" y="102.1" transform="rotate(-90 37.7 102.1)">ANODE</text>
<text x="52.9" y="104.4" transform="rotate(-90 52.9 104.4)">CATHODE</text>
<text x="215.9" y="106.3">U604</text>
<text x="216.4" y="102.5">GND</text>
<text x="24.1" y="112.6">C623</text>
<text x="34.8" y="108.8">EN</text>
<text x="45.3" y="110" transform="rotate(-90 45.3 110)">GND</text>
<text x="45.7" y="112.6">U606</text>
<text x="211.3" y="112.6">VIN</text>
<text x="211.7" y="108.8">TPS54202DDC</text>
<text x="220.5" y="112.6">BOOT</text>
<text x="232" y="110.5" transform="rotate(-90 232 110.5)">C617</text>
<text x="237.1" y="110.5" transform="rotate(-90 237.1 110.5)">100n</text>
<text x="241.3" y="112.6">33uH</text>
<text x="246.5" y="113.9">L603</text>
<text x="264.1" y="112.6">R623</text>
<text x="269.7" y="108.8">+5V</text>
<text x="21.2" y="116.9" transform="rotate(-90 21.2 116.9)">D604</text>
<text x="25.4" y="117.7">1u</text>
<text x="45.7" y="115.2">LM74700</text>
<text x="211.3" y="117.7">EN</text>
<text x="219.3" y="118.9" transform="rotate(-90 219.3 118.9)">GND</text>
<text x="222.7" y="115.2">SW</text>
<text x="223" y="117.7">FB</text>
<text x="242" y="117.7">82k</text>
<text x="265.4" y="115.2">0R</text>
<text x="16.1" y="120.2" transform="rotate(-90 16.1 120.2)">SMAJ24CA</text>
<text x="199.4" y="120.2">C618</text>
<text x="199.4" y="125.3">10u</text>
<text x="234.5" y="123.7" transform="rotate(-90 234.5 123.7)">11k</text>
<text x="237.1" y="124.5" transform="rotate(-90 237.1 124.5)">R625</text>
<text x="241.3" y="120.2">R624</text>
<text x="255.3" y="120.2">C619</text>
<text x="255.3" y="125.3">10u</text>
<text x="42.4" y="126.6">GND</text>
<text x="216.4" y="132.9">GND</text>
<text x="125.1" y="159.6">VCC</text>
<text x="133.2" y="159.6">+12V</text>
<text x="142.7" y="159.6">+5V</text>
<text x="150.7" y="159.6">+3.3V</text>
<text x="127.9" y="168.2" transform="rotate(-90 127.9 168.2)">18k</text>
<text x="130.4" y="168.9" transform="rotate(-90 130.4 168.9)">R626</text>
<text x="136.8" y="168.2" transform="rotate(-90 136.8 168.2)">11k</text>
<text x="139.3" y="168.9" transform="rotate(-90 139.3 168.9)">R627</text>
<text x="145.6" y="168.2" transform="rotate(-90 145.6 168.2)">4k3</text>
<text x="148.2" y="168.9" transform="rotate(-90 148.2 168.9)">R628</text>
<text x="154.5" y="168.2" transform="rotate(-90 154.5 168.2)">1k8</text>
<text x="157.1" y="168.9" transform="rotate(-90 157.1 168.9)">R629</text>
<text x="120.7" y="174.9">D605</text>
<text x="121.9" y="177.4">LED</text>
<text x="129.5" y="174.9">D606</text>
<text x="130.8" y="177.4">LED</text>
<text x="138.4" y="174.9">D607</text>
<text x="139.7" y="177.4">LED</text>
<text x="147.3" y="174.9">D608</text>
<text x="148.6" y="177.4">LED</text>
<text x="125" y="182.5">GND</text>
<text x="133.9" y="182.5">GND</text>
<text x="142.7" y="182.5">GND</text>
<text x="151.6" y="182.5">GND</text>
</g>
<g font-size="1.8" fill="#a90000">
<text x="41.2" y="25.1">1</text>
<text x="48.8" y="25.1">5</text>
<text x="86.9" y="25.1">5</text>
<text x="107.2" y="25.1">6</text>
<text x="217.7" y="25.1">1</text>
<text x="240" y="25.1">23</text>
<text x="45.5" y="32.5" transform="rotate(-90 45.5 32.5)">4</text>
<text x="86.9" y="30.2">1</text>
<text x="86.9" y="32.8">2</text>
<text x="107.2" y="30.2">3</text>
<text x="107.2" y="32.8">4</text>
<text x="217.1" y="30.2">19</text>
<text x="217.1" y="35.3">20</text>
<text x="240" y="30.2">24</text>
<text x="240.6" y="35.3">5</text>
<text x="37.8" y="37.5" transform="rotate(-90 37.8 37.5)">6</text>
<text x="45.5" y="37.5" transform="rotate(-90 45.5 37.5)">5</text>
<text x="53.1" y="37.5" transform="rotate(-90 53.1 37.5)">4</text>
<text x="86.3" y="41.7">10</text>
<text x="107.2" y="41.7">7</text>
<text x="107.2" y="39.1">9</text>
<text x="217.1" y="37.8">21</text>
<text x="240" y="37.8">18</text>
<text x="97.5" y="46.4" transform="rotate(-90 97.5 46.4)">8</text>
<text x="217.1" y="45.5">12</text>
<text x="217.1" y="42.9">15</text>
<text x="240" y="42.9">17</text>
<text x="240" y="45.5">28</text>
<text x="33.6" y="48">1</text>
<text x="33.6" y="50.5">3</text>
<text x="228.3" y="52.8" transform="rotate(-90 228.3 52.8)">3</text>
<text x="230.9" y="53.4" transform="rotate(-90 230.9 53.4)">16</text>
<text x="240" y="48">14</text>
<text x="45.5" y="55.3" transform="rotate(-90 45.5 55.3)">2</text>
<text x="39.9" y="82.3">1</text>
<text x="47.6" y="82.3">5</text>
<text x="208.8" y="81">3</text>
<text x="226.6" y="83.6">2</text>
<text x="226.6" y="81">6</text>
<text x="44.2" y="89.6" transform="rotate(-90 44.2 89.6)">4</text>
<text x="208.8" y="86.1">5</text>
<text x="226.6" y="86.1">4</text>
<text x="36.6" y="94.7" transform="rotate(-90 36.6 94.7)">6</text>
<text x="44.2" y="94.7" transform="rotate(-90 44.2 94.7)">5</text>
<text x="51.8" y="94.7" transform="rotate(-90 51.8 94.7)">4</text>
<text x="218.2" y="90.9" transform="rotate(-90 218.2 90.9)">1</text>
<text x="32.3" y="105.2">1</text>
<text x="32.3" y="107.7">3</text>
<text x="44.2" y="112.5" transform="rotate(-90 44.2 112.5)">2</text>
<text x="208.8" y="111.5">3</text>
<text x="226.6" y="111.5">6</text>
<text x="208.8" y="116.6">5</text>
<text x="226.6" y="114">2</text>
<text x="226.6" y="116.6">4</text>
<text x="218.2" y="121.4" transform="rotate(-90 218.2 121.4)">1</text>
</g>
<g font-size="1.8" fill="#009600">
<text x="208.3" y="27.5">R603</text>
<text x="254.1" y="25">100n</text>
</g>
<g font-size="1.8" fill="#725600">
<text x="161.5" y="44">I_SENSE</text>
<text x="161.5" y="47.9">V_SENSE</text>
<text x="250.4" y="49.1">12V_PG</text>
<text x="147.1" y="82.1">VUSB</text>
</g>
</svg>
